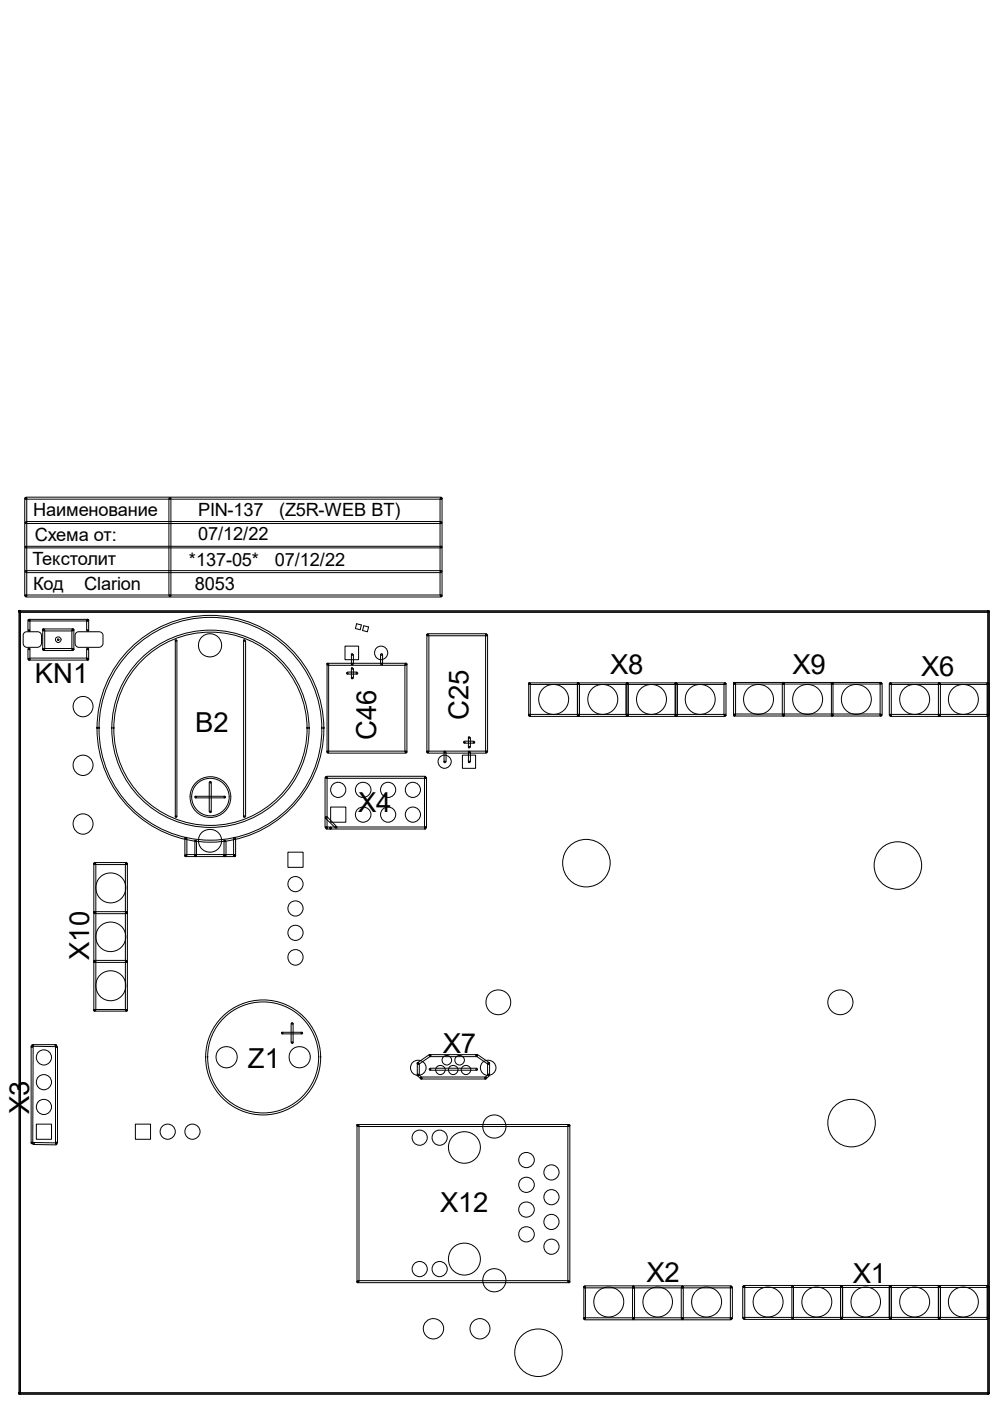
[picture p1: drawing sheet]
<svg xmlns="http://www.w3.org/2000/svg" width="210mm" height="297mm" viewBox="0 0 210 297" stroke-linecap="round" stroke-linejoin="round" font-family="sans-serif">
<g fill="none" stroke="#000" stroke-width=".21">
<path d="M5.2 105.7v20.6M5.4 105.5l.2 .1v.2h-.2zM5.4 115.8l.2 .1v.2h-.2zM5.4 110.7l.2 .1v.1h-.2zM5.5 115.8h88.1M5.5 116.2h88.1M5.5 110.6h88.1M5.5 111h88.1M5.5 105.4h88.1M5.5 105.8h88.1M5.7 105.7v20.6M35.8 105.7v20.6"/>
<path d="M36 105.5l.2 .1v.2h-.3zM36.2 105.7v20.6M93.3 105.7v20.6M93.4 105.5l.3 .1v.2h-.3zM93.4 115.8l.3 .1v.2h-.3zM93.4 110.7l.3 .1v.1h-.3zM93.7 105.7v20.6M4 129.5l.3 .1v.1h-.3zM4.1 129.6v165.8M4.1 129.5h205.4M4.1 129.8h205.4M4.3 129.6v165.8"/>
<path d="M5.1 134.2l.6-.3h2.3a.84 .84 0 0 1 .8 .8v1.7a.91 .91 0 0 1-.8 .8h-2.3a.84 .84 0 0 1-.8-.8v-1.7zM5.4 126.2h.2v.2h-.2zM5.4 121l.2 .1v.2h-.2zM5.5 126.2h88.1M5.5 126.6h88.1M5.5 121h88.1M5.5 121.4h88.1M5.9 131.5v2.2M5.9 137.6v2.2M6.1 131.3l.2 .1v.2h-.3zM6.1 133.5l.2 .1v.2h-.3zM6.1 139.6l.2 .1v.2h-.3z"/>
<path d="M6.1 137.4l.2 .1v.2h-.3zM6.2 131.3h12.4M6.2 131.7h12.4M6.2 139.5h12.4M6.2 140h12.4M6.3 131.5v2.2M6.3 137.6v2.2M9.1 133.5v4.2M9.1 133.4h.3l-.1 .2h-.2zM9.1 137.5l.3 .1-.1 .2h-.2zM9.2 133.3h6.3M9.2 133.8h6.3"/>
<path d="M9.2 137.5h6.3M9.2 137.9h6.3M9.5 133.5v4.2M12.2 135.5l.3 .1v.2h-.3zM15.2 133.5v4.2M15.4 133.4h.2v.2h-.3zM15.4 137.5l.2 .1v.2h-.3zM15.7 133.5v4.2M16.1 134.2l.6-.3h4.3a.84 .84 0 0 1 .8 .8v1.7a.91 .91 0 0 1-.8 .8h-4.3a.84 .84 0 0 1-.8-.8v-1.7zM18.4 131.5v2.2M18.4 137.6v2.2M18.5 131.3l.3 .1-.1 .2h-.2z"/>
<path d="M18.5 139.6l.3 .1-.1 .2h-.2zM18.5 137.4l.3 .1-.1 .2h-.2zM18.5 133.5l.3 .1-.1 .2h-.2zM18.8 131.5v2.2M18.8 137.6v2.2M36 126.2h.2v.2h-.3zM37.2 135.8v37.3M37.2 135.6l.3 .1v.2h-.3zM37.5 135.8v37.3M51.6 135.8v37.3M51.7 135.6l.2 .1v.2h-.2zM52.1 135.8v37.3"/>
<path d="M73.2 137h2.8v2.9h-2.8zM74.5 138.8v2M74.6 138.6l.2 .1v.2h-.3zM74.9 138.8v2M75.6 132.2l1 .3-.2 1-1-.2zM77.1 132.7l1 .2-.2 1-1-.2zM80.7 138.8v2M80.8 138.6l.3 .1v.2h-.3zM81.1 138.8v2M90.5 134.6v24.8M90.6 134.5h.2v.2h-.3zM90.7 134.4h12.4"/>
<path d="M90.7 134.8h12.4M90.9 134.6v24.8M93.4 126.2h.3v.2h-.3zM93.4 121l.3 .1v.2h-.3zM103 134.6v24.8M103 134.5h.3l-.1 .2h-.2zM103.4 134.6v24.8M209.4 129.5l.3 .1v.1h-.3zM209.5 129.6v165.8M209.7 129.6v165.8M69.3 140.8v18.6M69.4 159.3l.2 .1v.1h-.2z"/>
<path d="M69.4 140.6l.2 .1v.2h-.2zM69.5 159.3h16.6M69.5 159.7h16.6M69.5 140.6h16.6M69.5 141.1h16.6M69.7 140.8v18.6M73.5 142.6l.3 .1v.2h-.3zM73.7 142.5h2M73.7 142.9h2M74.5 141.7v2.1M74.6 140.6l.2 .1v.2h-.3zM74.6 141.6l.2 .1v.1h-.3z"/>
<path d="M74.6 143.6l.2 .1v.2h-.3zM74.9 141.7v2.1M75.6 142.6l.2 .1v.2h-.3zM80.8 140.6l.3 .1v.2h-.3zM85.9 140.8v18.6M86 140.6l.2 .1v.2h-.2zM86 159.3l.2 .1v.1h-.2zM86.3 140.8v18.6M90.6 159.3l.2 .1v.1h-.3zM90.7 159.3h12.4M90.7 159.7h12.4M94.1 159.4v2.1"/>
<path d="M94.2 159.3l.2 .1v.1h-.2zM94.6 159.4v2.1M98.4 157.2l.2 .1v.2h-.3zM98.5 157.1h2M98.5 157.6h2M99.3 156.4v2M99.3 159.4v2.1M99.4 159.3l.2 .1v.1h-.3zM99.4 158.3h.2v.2h-.3zM99.4 156.2l.2 .1v.2h-.3zM99.7 156.4v2M99.7 159.4v2.1"/>
<path d="M100.4 157.2l.2 .1v.2h-.2zM103 159.3l.3 .1-.1 .1h-.2zM112.1 144.9v6.7M112.2 151.5l.2 .1v.2h-.3zM112.2 144.8l.2 .1v.2h-.3zM112.3 151.5h41.5M112.3 151.9h41.5M112.3 144.8h41.5M112.3 145.1h41.5M112.4 144.9v6.7M122.4 144.9v6.7M122.5 151.5l.2 .1v.2h-.3z"/>
<path d="M122.5 144.8l.2 .1v.2h-.3zM122.9 144.9v6.7M132.8 144.9v6.7M132.9 151.5l.2 .1v.2h-.2zM132.9 144.8l.2 .1v.2h-.2zM133.2 144.9v6.7M143.2 144.9v6.7M143.2 151.5l.3 .1v.2h-.3zM143.2 144.8l.3 .1v.2h-.3zM143.6 144.9v6.7M153.5 144.9v6.7M153.6 151.5l.3 .1v.2h-.3z"/>
<path d="M153.6 144.8l.3 .1v.2h-.3zM153.9 144.9v6.7M155.5 144.9v6.7M155.6 144.7l.2 .1v.2h-.2zM155.6 151.5l.2 .1v.2h-.2zM155.7 151.4h31.1M155.7 151.8h31.1M155.7 144.7h31.1M155.7 145h31.1M156 144.9v6.7M165.9 144.9v6.7M166 144.7l.2 .1v.2h-.2z"/>
<path d="M166 151.5l.2 .1v.2h-.2zM166.3 144.9v6.7M176.3 144.9v6.7M176.3 151.5l.3 .1v.2h-.3zM176.3 144.7l.3 .1v.2h-.3zM176.6 144.9v6.7M186.6 144.9v6.7M186.7 144.7l.2 .1v.2h-.3zM186.7 151.5l.2 .1v.2h-.3zM187 144.9v6.7M188.6 144.9v6.7M188.7 151.5l.2 .1v.2h-.2z"/>
<path d="M188.7 144.8l.2 .1v.2h-.2zM188.8 151.5h20.7M188.8 151.9h20.7M188.8 144.8h20.7M188.8 145.1h20.7M189 144.9v6.7M199 144.9v6.7M199 151.5l.3 .1v.2h-.3zM199 144.8l.3 .1v.2h-.3zM199.4 144.9v6.7M209.3 144.9v6.7M209.3 151.5l.3 .1v.2h-.3z"/>
<path d="M209.3 144.8l.3 .1v.2h-.3zM37.2 173l.3 .1v.2h-.3zM39.2 177.7v3.7M39.3 177.6h.2v.2h-.3zM39.6 177.7v3.7M41.3 178.3v3.1M41.4 168.8l.2 .1v.2h-.3zM41.4 178.1l.2 .1v.2h-.3zM41.5 168.8h6.2M41.5 169.2h6.2M41.7 178.3v3.1M44.4 165.9v6.2"/>
<path d="M44.5 172l.2 .1v.1h-.2zM44.5 165.7l.2 .1v.2h-.2zM44.8 165.9v6.2M47.5 178.3v3.1M47.6 168.8l.2 .1v.2h-.3zM47.6 178.1l.2 .1v.2h-.3zM47.9 178.3v3.1M49.5 177.7v3.7M49.7 177.6h.2v.2h-.3zM50 177.7v3.7M51.7 173l.2 .1v.2h-.2zM68.9 164.8v10.6"/>
<path d="M69 173.5l2.1 2M69.1 173.2h.2v.2h-.3zM69.1 175.3l.2 .1v.1h-.3zM69.1 164.7l.2 .1v.2h-.3zM69.1 175.4l.3 .1v.2h-.3zM69.1 164.7l.3 .1v.2h-.3zM69.3 175.3h20.9M69.3 175.8h20.9M69.3 164.6h20.9M69.3 165h20.9M69.3 164.8v10.6M69.3 173.1l2.1 2.2"/>
<path d="M70 175.4l.2 .1v.2h-.2zM70.1 171.1h3.2v3.2h-3.2zM71.2 175.3l.2 .1v.1h-.3zM90 164.8v10.6M90.1 175.4l.2 .1v.2h-.3zM90.1 164.7l.2 .1v.2h-.3zM90.1 175.3l.2 .1v.1h-.3zM90.4 164.8v10.6M94.2 161.4l.2 .1v.2h-.2zM98 160.1h2.8v2.8h-2.8zM99.4 161.4l.2 .1v.2h-.3zM19.9 183.1v31.1"/>
<path d="M19.9 193.3l.3 .1v.2h-.3zM19.9 183l.3 .1v.1h-.3zM20.1 193.3h6.7M20.1 193.7h6.7M20.1 182.9h6.7M20.1 183.3h6.7M20.3 183.1v31.1M26.6 183.1v31.1M26.7 193.3l.3 .1v.2h-.3zM26.7 183l.3 .1v.1h-.3zM27 183.1v31.1M39.3 181.3l.2 .1v.2h-.3z"/>
<path d="M39.4 181.2h10.4M39.4 181.6h10.4M41.4 181.3l.2 .1v.2h-.3zM47.6 181.3l.2 .1v.2h-.3zM49.7 181.3l.2 .1v.2h-.3zM61 180.7h3.3v3.2h-3.3zM19.9 203.7l.3 .1v.2h-.3zM19.9 214l.3 .1v.2h-.3zM20.1 203.6h6.7M20.1 204h6.7M20.1 214h6.7M20.1 214.4h6.7"/>
<path d="M26.7 203.7l.3 .1v.2h-.3zM26.7 214l.3 .1v.2h-.3zM59.7 218.9l.3 .1v.1h-.3zM59.9 218.9h4.1M59.9 219.2h4.1M61.7 217v4.1M61.9 216.8l.2 .1v.2h-.3zM62.1 217v4.1M63.9 218.9l.2 .1v.1h-.2zM6.6 221.9v20.4M6.7 221.8h.2v.2h-.3zM6.8 221.5l.3 .1v.2h-.3z"/>
<path d="M6.9 221.5h5M6.9 221.8l5 .1M7 221.9l-.1 20.4M7.7 238.3h3.2v3.3h-3.2zM11.7 221.5l.3 .1v.2h-.3zM11.8 221.9v20.4M11.8 221.8h.3v.2h-.3zM12.2 221.9v20.4M28.7 238.3h3.2v3.3h-3.2zM61.9 220.9l.2 .1v.2h-.3zM75.7 238.6v33.2M75.7 238.4l.3 .1v.2h-.3z"/>
<path d="M75.9 238.4h44.7M75.9 238.8h44.7M76.1 238.6v33.2M88.5 225.5v2.4M88.5 227.8h.3v.2h-.3zM88.5 225.3l.3 .1v.2h-.3zM88.6 228.1l.6 .6M88.8 227.8l.6 .6M88.9 225.5v2.4M89.2 228.4l.3 .1-.1 .2h-.2zM89.3 228.3h13.7M89.3 228.8h13.7"/>
<path d="M91 223.6l-2.4 1.7M91.1 223.6l.2 .1v.2h-.3zM91.1 226.6l.2 .1v.2h-.3zM91.2 223.6h9.9M91.2 224h9.9M91.2 226.5h9.9M91.2 226.9h9.9M91.3 223.9l-2.5 1.7M101 223.6l.2 .1v.2h-.3zM101 226.6l.2 .1v.2h-.3zM101 223.9l2.5 1.7M101.3 223.6l2.4 1.7"/>
<path d="M102.8 228.4l.3 .1v.2h-.3zM103.4 225.5v2.4M103.5 227.8l-.6 .6M103.5 225.3l.3 .1-.1 .2h-.2zM103.5 227.8h.3l-.1 .2h-.2zM103.7 228.1l-.6 .6M103.8 225.5v2.4M120.4 238.6v33.2M120.5 238.4l.3 .1v.2h-.3zM120.8 238.6v33.2M6.7 242.2h.2v.2h-.3zM7 242.3l.2 .1v.2h-.2z"/>
<path d="M7.1 242.2l4.8 .1M7.1 242.7h4.8M11.8 242.3l.3 .1v.2h-.3zM11.8 242.2h.3v.2h-.3zM75.7 271.6l.3 .1v.2h-.3zM75.9 271.5h44.7M75.9 271.9h44.7M120.5 271.6l.3 .1v.2h-.3zM123.8 272.9v6.7M123.8 279.4l.3 .1v.2h-.3zM123.8 272.7l.3 .1v.2h-.3zM124 279.4h31"/>
<path d="M124 279.8h31M124 272.6h31M124 273h31M124.1 272.9v6.7M134.1 272.9v6.7M134.2 279.4l.2 .1v.2h-.3zM134.2 272.7l.2 .1v.2h-.3zM134.5 272.9v6.7M144.4 272.9v6.7M144.6 279.4l.2 .1v.2h-.3zM144.6 272.7l.2 .1v.2h-.3zM144.9 272.9v6.7"/>
<path d="M154.9 272.9v6.7M154.9 279.4l.3 .1-.1 .2h-.2zM154.9 272.7l.3 .1-.1 .2h-.2zM155.3 272.9v6.7M157.5 272.8v6.7M157.6 279.3l.3 .1v.2h-.3zM157.6 272.6l.3 .1v.2h-.3zM157.7 279.3h51.8M157.7 279.7h51.8M157.7 272.5h51.8M157.7 273h51.8M157.9 272.8v6.7"/>
<path d="M167.9 272.8v6.7M167.9 279.3l.3 .1v.2h-.3zM167.9 272.6l.3 .1v.2h-.3zM168.2 272.8v6.7M178.2 272.8v6.7M178.3 279.3l.2 .1v.2h-.3zM178.3 272.6l.2 .1v.2h-.3zM178.6 272.8v6.7M188.6 272.8v6.7M188.7 279.3l.2 .1v.2h-.2zM188.7 272.6l.2 .1v.2h-.2zM189 272.8v6.7"/>
<path d="M199 272.8v6.7M199 279.3l.3 .1v.2h-.3zM199 272.6l.3 .1v.2h-.3zM199.4 272.8v6.7M209.3 272.8v6.7M209.3 279.3l.3 .1v.2h-.3zM209.3 272.6l.3 .1v.2h-.3zM4 295.2l.3 .1v.2h-.3zM4.1 295.3h205.4M4.1 295.6h205.4M209.4 295.2l.3 .1v.2h-.3z"/>
<circle cx="12.4" cy="135.6" r=".61"/>
<circle cx="44.5" cy="136.8" r="2.47"/>
<circle cx="80.8" cy="138.4" r="1.43"/>
<circle cx="17.6" cy="149.8" r="2.14"/>
<circle cx="44.6" cy="154.5" r="23.6"/>
<circle cx="44.6" cy="154.5" r="20.9"/>
<circle cx="44.6" cy="154.5" r="24.1"/>
<circle cx="44.6" cy="154.5" r="20.5"/>
<circle cx="117.4" cy="148.3" r="3.2"/>
<circle cx="127.8" cy="148.3" r="3.2"/>
<circle cx="138.1" cy="148.3" r="3.2"/>
<circle cx="148.4" cy="148.3" r="3.2"/>
<circle cx="160.8" cy="148.3" r="3.2"/>
<circle cx="171.2" cy="148.3" r="3.2"/>
<circle cx="181.6" cy="148.3" r="3.2"/>
<circle cx="193.9" cy="148.3" r="3.2"/>
<circle cx="204.2" cy="148.3" r="3.2"/>
<circle cx="17.6" cy="162.3" r="2.14"/>
<circle cx="17.6" cy="174.7" r="2.14"/>
<circle cx="44.5" cy="178.3" r="2.45"/>
<circle cx="44.6" cy="169" r="4.3"/>
<circle cx="44.6" cy="169" r="4"/>
<circle cx="71.7" cy="167.5" r="1.61"/>
<circle cx="77" cy="167.5" r="1.64"/>
<circle cx="77" cy="172.7" r="1.64"/>
<circle cx="82.3" cy="172.7" r="1.61"/>
<circle cx="82.3" cy="167.5" r="1.61"/>
<circle cx="87.5" cy="167.5" r="1.61"/>
<circle cx="87.5" cy="172.7" r="1.61"/>
<circle cx="94.3" cy="161.5" r="1.4"/>
<circle cx="23.5" cy="188.2" r="3.2"/>
<circle cx="23.5" cy="198.6" r="3.2"/>
<circle cx="62.7" cy="192.6" r="1.61"/>
<circle cx="62.7" cy="187.4" r="1.61"/>
<circle cx="62.7" cy="197.8" r="1.61"/>
<circle cx="124.3" cy="183" r="5.1"/>
<circle cx="190.4" cy="183.5" r="5.1"/>
<circle cx="23.5" cy="209" r="3.2"/>
<circle cx="62.6" cy="203" r="1.64"/>
<circle cx="105.6" cy="212.5" r="2.64"/>
<circle cx="178.2" cy="212.5" r="2.66"/>
<circle cx="9.3" cy="224.2" r="1.61"/>
<circle cx="9.3" cy="229.4" r="1.61"/>
<circle cx="9.3" cy="234.7" r="1.61"/>
<circle cx="35.6" cy="239.9" r="1.61"/>
<circle cx="40.8" cy="239.9" r="1.61"/>
<circle cx="48" cy="224.1" r="2.26"/>
<circle cx="55.8" cy="224.2" r="11.8"/>
<circle cx="55.8" cy="224.2" r="12.2"/>
<circle cx="63.5" cy="224.1" r="2.26"/>
<circle cx="88.7" cy="226.4" r="1.64"/>
<circle cx="93.4" cy="226.9" r="1"/>
<circle cx="94.7" cy="224.8" r="1.02"/>
<circle cx="96.1" cy="226.9" r="1"/>
<circle cx="97.5" cy="224.8" r="1.02"/>
<circle cx="98.8" cy="226.9" r="1"/>
<circle cx="103.5" cy="226.4" r="1.64"/>
<circle cx="104.8" cy="238.8" r="2.47"/>
<circle cx="180.5" cy="238.1" r="5.1"/>
<circle cx="89" cy="241.2" r="1.61"/>
<circle cx="93.2" cy="241.2" r="1.61"/>
<circle cx="98.5" cy="243.3" r="3.4"/>
<circle cx="111.6" cy="251.2" r="1.64"/>
<circle cx="111.6" cy="245.9" r="1.64"/>
<circle cx="111.6" cy="256.4" r="1.64"/>
<circle cx="116.9" cy="248.6" r="1.61"/>
<circle cx="116.9" cy="259.1" r="1.61"/>
<circle cx="116.9" cy="253.8" r="1.61"/>
<circle cx="89" cy="269.1" r="1.61"/>
<circle cx="93.2" cy="269.1" r="1.61"/>
<circle cx="98.5" cy="266.9" r="3.4"/>
<circle cx="104.8" cy="271.4" r="2.47"/>
<circle cx="111.6" cy="261.7" r="1.64"/>
<circle cx="116.9" cy="264.3" r="1.61"/>
<circle cx="129.1" cy="276" r="3.2"/>
<circle cx="139.4" cy="276" r="3.2"/>
<circle cx="149.8" cy="276" r="3.2"/>
<circle cx="162.8" cy="276" r="3.2"/>
<circle cx="173.2" cy="276" r="3.2"/>
<circle cx="183.5" cy="276" r="3.2"/>
<circle cx="193.9" cy="276" r="3.2"/>
<circle cx="204.2" cy="276" r="3.2"/>
<circle cx="91.9" cy="281.7" r="2.17"/>
<circle cx="101.7" cy="281.7" r="2.14"/>
<circle cx="114.2" cy="286.8" r="5.1"/>
</g>
<g font-size="5.8">
<text x="129.4" y="143">X8</text>
<text x="168.1" y="143">X9</text>
<text x="195.3" y="143.3">X6</text>
<text x="7.4" y="144.9">KN1</text>
<text x="41.4" y="155.3">B2</text>
<text x="99.3" y="152.7" transform="rotate(-90 99.3 152.7)">C25</text>
<text x="79.8" y="156.9" transform="rotate(-90 79.8 156.9)">C46</text>
<text x="75.9" y="172.2">X4</text>
<text x="18.9" y="203.5" transform="rotate(-90 18.9 203.5)">X10</text>
<text x="52.6" y="226.4">Z1</text>
<text x="93.9" y="223.2">X7</text>
<text x="6.2" y="236.2" transform="rotate(-90 6.2 236.2)">X3</text>
<text x="93.3" y="257">X12</text>
<text x="137.1" y="271.8">X2</text>
<text x="180.8" y="272">X1</text>
</g>
<g font-size="3.9">
<text x="7" y="109.3">Наименование</text>
<text x="42" y="109.4">PIN-137</text>
<text x="59.2" y="109.4">(Z5R-WEB BT)</text>
<text x="6.9" y="119.9">Текстолит</text>
<text x="7.4" y="114.6">Схема от:</text>
<text x="40" y="120">*137-05*</text>
<text x="42" y="114.6">07/12/22</text>
<text x="58.3" y="120">07/12/22</text>
<text x="7" y="125.1">Код</text>
<text x="17.9" y="125.1">Clarion</text>
<text x="41.3" y="125.1">8053</text>
</g>
</svg>
